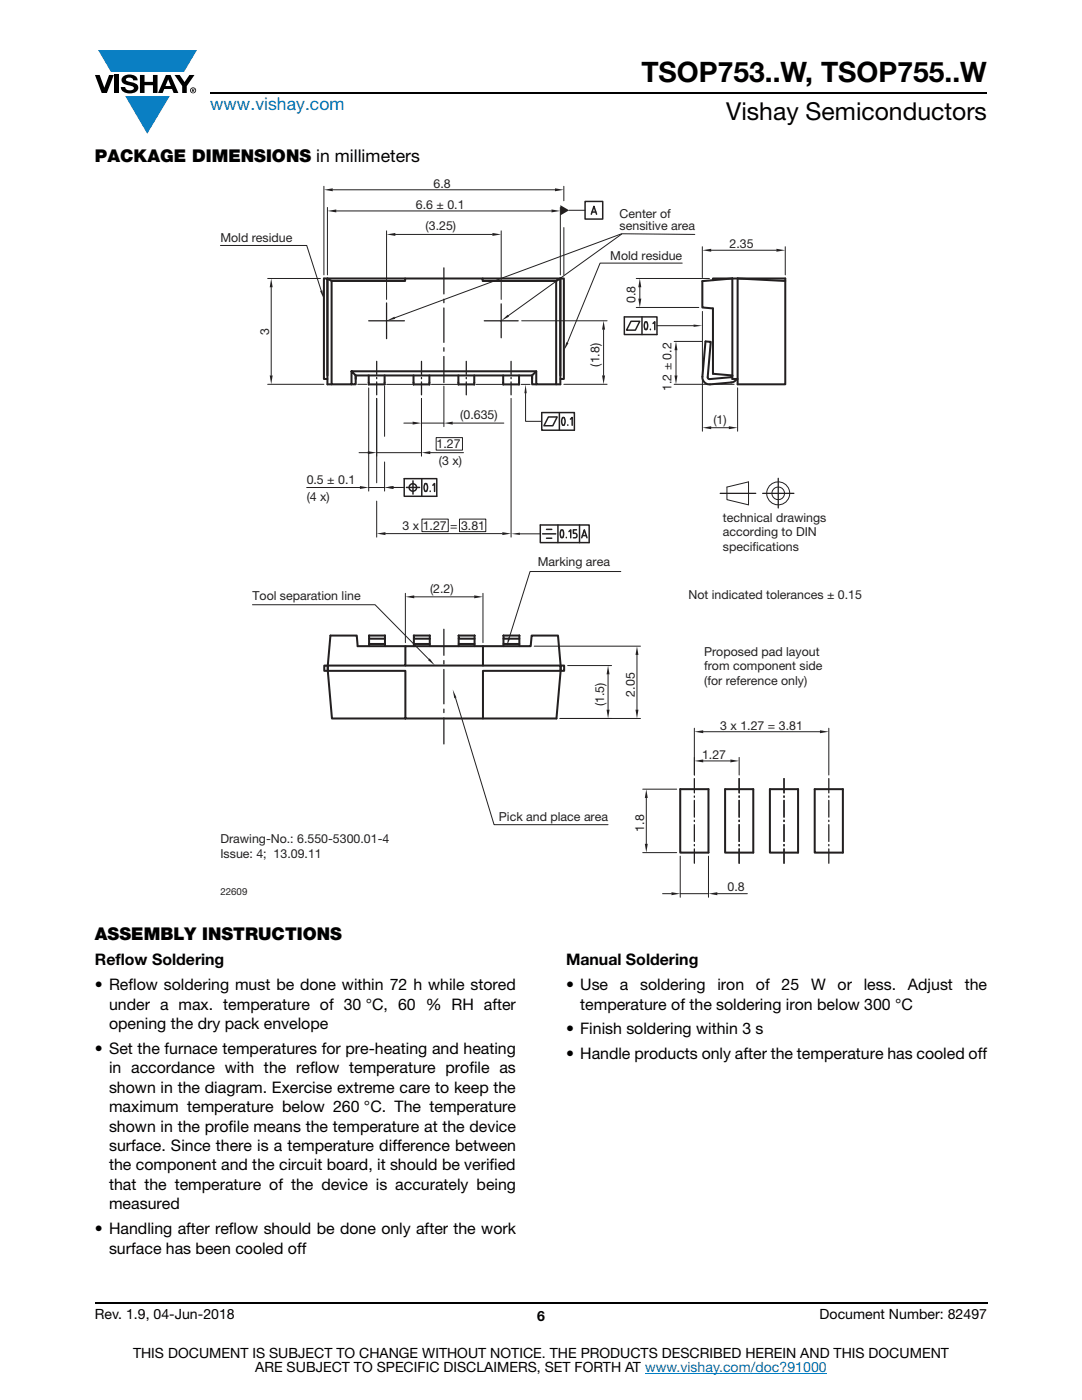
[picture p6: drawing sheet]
<svg xmlns="http://www.w3.org/2000/svg" width="216mm" height="279mm" viewBox="0 0 216 279" stroke-linecap="round" stroke-linejoin="round" font-family="sans-serif">
<g fill="#0a7fc3">
<path d="M19.6 10h19.7l-2.6 4.3h-1.1h-13.5z"/>
<path d="M25 19.2h8.9l-4.5 7.5z"/>
</g>
<g fill="#000">
<path d="M18.9 15h1l.9 2.5 1-2.5h.9l-1.4 3.6h-1zM22.9 15h.9v3.6h-.9zM24.6 15.3a2.1 2.1 0 0 1 2.8 .3l.1 .4h-.9a.79 .79 0 0 0-.7-.5 .79 .79 0 0 0-.8 .4l.3 .3 1 .2a1.08 1.08 0 0 1 1.2 1 1.08 1.08 0 0 1-1.1 1.2 1.73 1.73 0 0 1-2.4-1.2h.9a.96 .96 0 0 0 .8 .6 .96 .96 0 0 0 .9-.4 1.31 1.31 0 0 0-1.2-.6 1.03 1.03 0 0 1-1.1-.6 1.03 1.03 0 0 1 .2-1.1zM27.9 15h.9v1.3h1.7v-1.3h.9v3.6h-.9v-1.6h-1.7v1.6h-.9zM34.8 15h1.1l.9 1.4 1-1.4h1l-1.5 2.2v1.4h-.9v-1.4z"/>
<path d="M33.6 15.9l.5 1.3h-1.1zM33.1 15l-1.6 3.6h1l.3-.8h1.5l.3 .8h1l-1.6-3.6z"/>
<path d="M38.4 17.8h.2v.2h-.2zM38.3 17.7v.7h.1v-.3l.4 .3-.2-.3 .2-.2-.1-.2z"/>
<path d="M38.1 18a.46 .46 0 0 1 .9 0 .46 .46 0 0 1-.9 0zM37.9 18a.6 .6 0 0 0 1.2 0 .6 .6 0 0 0-1.2 0z"/>
</g>
<path d="M42 18.6h155M18.9 260h178.1" fill="none" stroke="#000" stroke-width=".36"/>
<path d="M128.7 274h36.3" fill="none" stroke="#007ec4" stroke-width=".2"/>
<path d="M43.9 35.4h128.1v143.8h-128.1z" fill="#fff"/>
<path d="M65.3 41.4v13.5M67.1 42.1h42.9M111.8 41.4v13.5" fill="none" stroke="#231f20" stroke-width=".2"/>
<g fill="#231f20">
<path d="M65.3 42.1l1.8-.3v.6z"/>
<path d="M110 41.8l1.8 .3-1.8 .3z"/>
</g>
<path d="M75.2 79.5v11.5M84.1 79.5v11.5M71.6 90.3h1.8M75.2 90.3h8.9M85.9 90.3h6.6" fill="none" stroke="#231f20" stroke-width=".2"/>
<g fill="#231f20">
<path d="M73.4 90l1.8 .3-1.8 .3z"/>
<path d="M84.1 90.3l1.8-.3v.6z"/>
</g>
<path d="M75.2 79.5v16.9M102 79.5v27.7M87 87.3h5.3v2.5h-5.3zM76.9 106.5h23.3" fill="none" stroke="#231f20" stroke-width=".2"/>
<g fill="#231f20">
<path d="M75.2 106.5l1.7-.3v.6z"/>
<path d="M100.2 106.2l1.8 .3-1.8 .3z"/>
</g>
<path d="M140.2 75.9v10.2M147.2 77.4v8.7M141.9 85.4h3.5M75.2 100v7.2" fill="none" stroke="#231f20" stroke-width=".2"/>
<g fill="#231f20">
<path d="M145.4 85.1l1.8 .3-1.8 .3z"/>
<path d="M140.2 85.4l1.7-.3v.6z"/>
</g>
<path d="M134.5 68.1h5.6M134.5 76.7h12M134.9 69.9v5" fill="none" stroke="#231f20" stroke-width=".2"/>
<g fill="#231f20">
<path d="M134.6 74.9h.6l-.3 1.8z"/>
<path d="M134.9 68.1l.3 1.8h-.6z"/>
</g>
<path d="M80.9 118.4v9.9M82.7 119.1h11.9M96.4 118.4v9.9" fill="none" stroke="#231f20" stroke-width=".2"/>
<g fill="#231f20">
<path d="M80.9 119.1l1.8-.3v.6z"/>
<path d="M94.6 118.8l1.8 .3-1.8 .3z"/>
</g>
<path d="M106.6 129h21.2M127.1 130.7v10.9M111.7 143.4h16.1" fill="none" stroke="#231f20" stroke-width=".2"/>
<g fill="#231f20">
<path d="M126.8 141.6h.6l-.3 1.8z"/>
<path d="M127.1 129l.3 1.7h-.6z"/>
</g>
<path d="M64.6 37.2v17.7M66.4 37.9h44.3M112.5 45.4v9.5" fill="none" stroke="#231f20" stroke-width=".2"/>
<g fill="#231f20">
<path d="M64.6 37.9l1.8-.3v.6z"/>
<path d="M110.7 37.6l1.8 .3-1.8 .3z"/>
</g>
<path d="M112.5 37.2v2.9M140.1 49.2v6.2M141.9 49.9h13M156.7 49.2v5.7" fill="none" stroke="#231f20" stroke-width=".2"/>
<g fill="#231f20">
<path d="M140.1 49.9l1.8-.3v.6z"/>
<path d="M154.9 49.6l1.8 .3-1.8 .3z"/>
</g>
<g fill="none" stroke="#231f20" stroke-width=".25">
<path d="M88.6 53.5v5.2M88.6 59.7v.7M75.2 72.1v2.6M75.2 75.3v.3M75.2 76.2v2.6M84.1 72.1v2.6M84.1 75.3v.3M84.1 76.2v2.6M88.6 61.5v6.8M88.6 69.4v.7M88.6 71.1v5.2M93 72.1v2.6"/>
<path d="M93 75.3v.3M93 76.2v2.6M102 72.1v2.6M102 75.3v.3M102 76.2v2.6M88.6 125.6v5.2M88.6 131.8v.7M88.6 133.6v6.9M88.6 141.5v.7M88.6 143.3v5.2"/>
</g>
<path d="M73.6 77.4v20.6M76.7 77.1v10M140.2 62.2v13M61.2 97.3h10.6M73.6 97.3h3.1M78.5 97.3h1.8" fill="none" stroke="#231f20" stroke-width=".2"/>
<g fill="#231f20">
<path d="M76.7 97.3l1.8-.3v.6z"/>
<path d="M71.8 97l1.8 .3-1.8 .3z"/>
</g>
<path d="M76.7 92.2v5.8M103.7 106.5h4.1" fill="none" stroke="#231f20" stroke-width=".2"/>
<path d="M102 106.5l1.7-.2v.5z" fill="#231f20"/>
<path d="M107.8 104.8h9.8v3.5h-9.8zM108.3 106.5h2.6M109 105.6h1.1M109 107.4h1.1M111.3 104.8v3.5M112 105.8l.1-.1a1.09 1.09 0 0 1 0 1.6l-.1-.1-.2-.5zM113 107.2v.1M113.5 106.1l.4-.4v1.6M115 105.7h-.6v.7h.4a.46 .46 0 0 1 .3 .5 .46 .46 0 0 1-.3 .4h-.4M115.6 104.8v3.5M116.1 107.3l.5-1.6 .5 1.6M116.2 106.9h.8" fill="none" stroke="#231f20" stroke-width=".3"/>
<path d="M131.1 65h7.3" fill="none" stroke="#231f20" stroke-width=".2"/>
<path d="M138.4 64.8l1.8 .2-1.8 .2z" fill="#231f20"/>
<path d="M124.6 63.2h6.5v3.6h-6.5zM125.9 64.1h1.8l-.9 1.8h-1.8zM128.1 63.2v3.6M128.7 64.3l.1-.1a.92 .92 0 0 1 .2 1.6 .93 .93 0 0 1-.3-1.5zM129.8 65.7v.1M130.3 64.6l.4-.4v1.6" fill="none" stroke="#231f20" stroke-width=".3"/>
<path d="M71.4 76.7h1.8M77.2 76.7h5.1M86.1 76.7h5.1M95 76.7h5.2M104 76.7h1.8M104.9 78.5v5.6h3.2" fill="none" stroke="#231f20" stroke-width=".2"/>
<path d="M104.9 76.7l.2 1.8h-.5z" fill="#231f20"/>
<path d="M108.1 82.3h6.5v3.6h-6.5zM109.4 83.2h1.8l-.9 1.8h-1.8zM111.6 82.3v3.6M112.2 83.4l.1-.1a.93 .93 0 0 1 .2 1.6 .92 .92 0 0 1-.3-1.5zM113.3 84.8v.1M113.8 83.7l.4-.4v1.6" fill="none" stroke="#231f20" stroke-width=".3"/>
<path d="M113.6 42h3.1" fill="none" stroke="#231f20" stroke-width=".2"/>
<path d="M111.8 40.9l1.8 1.1-1.8 1z" fill="#231f20"/>
<path d="M116.7 40.2h3.6v3.5h-3.6zM118 42.8l.5-1.6 .5 1.6M118.1 42.3h.8" fill="none" stroke="#231f20" stroke-width=".3"/>
<path d="M127 55.6h14.6M127.7 57.3v2.3M127 61.4h12.4" fill="none" stroke="#231f20" stroke-width=".2"/>
<g fill="#231f20">
<path d="M127.4 59.6h.6l-.3 1.8z"/>
<path d="M127.7 55.6l.3 1.7h-.6z"/>
</g>
<path d="M53.4 55.6h10.5M54.1 57.3v17.6M53.4 76.7h11.2" fill="none" stroke="#231f20" stroke-width=".2"/>
<g fill="#231f20">
<path d="M53.8 74.9h.6l-.3 1.8z"/>
<path d="M54.1 55.6l.3 1.7h-.6z"/>
</g>
<path d="M90.9 139.3l7.7 25.3h22.7" fill="none" stroke="#231f20" stroke-width=".2"/>
<path d="M90.3 137.6l.8 1.6-.5 .2z" fill="#231f20"/>
<path d="M135.7 157.5h5.7v12.7h-5.7z" fill="none" stroke="#231f20" stroke-width=".4"/>
<path d="M132.2 178.4h1.8M135.7 170.9v8.2M135.7 178.4h5.7M141.4 170.9v8.2M143.1 178.4h6" fill="none" stroke="#231f20" stroke-width=".2"/>
<g fill="#231f20">
<path d="M134 178.1l1.7 .3-1.7 .3z"/>
<path d="M141.4 178.4l1.7-.3v.6z"/>
</g>
<path d="M128.2 157.5h6.8M129 159.2v9.2M128.2 170.2h6.8" fill="none" stroke="#231f20" stroke-width=".2"/>
<g fill="#231f20">
<path d="M128.7 168.4h.6l-.3 1.8z"/>
<path d="M129 157.5l.3 1.8h-.6z"/>
</g>
<g fill="none" stroke="#231f20" stroke-width=".25">
<path d="M138.5 155.4v2.8M138.5 158.9v.2M138.5 159.7v3.4M147.5 155.4v2.8M147.5 158.9v.2M147.5 159.7v3.4M156.4 155.4v2.8M156.4 158.9v.2M156.4 159.7v3.4M165.4 155.4v2.8M165.4 158.9v.2M165.4 159.7v3.4"/>
<path d="M138.5 163.7v.3M138.5 164.6v3.3M138.5 168.5v.3M138.5 169.4v2.9M147.5 163.7v.3M147.5 164.6v3.3M147.5 168.5v.3M147.5 169.4v2.9M156.4 163.7v.3M156.4 164.6v3.3M156.4 168.5v.3M156.4 169.4v2.9"/>
<path d="M165.4 163.7v.3M165.4 164.6v3.3M165.4 168.5v.3M165.4 169.4v2.9"/>
</g>
<path d="M138.5 151.2v3.5M140.3 151.9h5.4M147.5 151.2v3.5" fill="none" stroke="#231f20" stroke-width=".2"/>
<g fill="#231f20">
<path d="M138.5 151.9l1.8-.3v.6z"/>
<path d="M145.7 151.6l1.8 .3-1.8 .3z"/>
</g>
<path d="M138.5 145.3v9.4M140.3 146h23.3M165.4 145.3v9.4" fill="none" stroke="#231f20" stroke-width=".2"/>
<g fill="#231f20">
<path d="M138.5 146l1.8-.3v.6z"/>
<path d="M163.6 145.7l1.8 .3-1.8 .3z"/>
</g>
<path d="M123.9 114.1h-18.1l-4.2 13.2" fill="none" stroke="#231f20" stroke-width=".2"/>
<path d="M101.4 127.2l.4 .1-.7 1.7z" fill="#231f20"/>
<path d="M50.4 120.7h24.4l10.8 10.9" fill="none" stroke="#231f20" stroke-width=".2"/>
<path d="M85.4 131.7l.3-.3 1.1 1.4z" fill="#231f20"/>
<path d="M84.1 79.5v5.6M88.6 77v8.1M80.6 84.4h1.7M84.1 84.4h4.5M90.3 84.4h10.2" fill="none" stroke="#231f20" stroke-width=".2"/>
<g fill="#231f20">
<path d="M82.3 84.1l1.8 .3-1.8 .3z"/>
<path d="M88.6 84.4l1.7-.3v.6z"/>
</g>
<path d="M144.7 157.5h5.6v12.7h-5.6zM153.6 157.5h5.6v12.7h-5.6zM162.6 157.5h5.6v12.7h-5.6z" fill="none" stroke="#231f20" stroke-width=".4"/>
<g fill="none" stroke="#231f20" stroke-width=".25">
<path d="M147.5 155.4v2.8M147.5 158.9v.2M147.5 159.7v3.4M156.4 155.4v2.8M156.4 158.9v.2M156.4 159.7v3.4M147.5 163.7v.3M147.5 164.6v3.3M147.5 168.5v.3M147.5 169.4v2.9M156.4 163.7v.3M156.4 164.6v3.3"/>
<path d="M156.4 168.5v.3M156.4 169.4v2.9"/>
</g>
<path d="M113.3 132.8h8.7M121.3 134.6v7M111.7 143.4h10.3" fill="none" stroke="#231f20" stroke-width=".2"/>
<g fill="#231f20">
<path d="M121 141.6h.6l-.3 1.8z"/>
<path d="M121.3 132.8l.3 1.8h-.6z"/>
</g>
<path d="M73.6 64h3.5v3.6M77.1 60.5v3.5h3.6M96.6 64h3.4v3.4M100 60.6v3.4h3.4" fill="none" stroke="#231f20" stroke-width=".25"/>
<path d="M77.1 46.1v13.7M78.9 46.8h19.4M100 46.1v13.7" fill="none" stroke="#231f20" stroke-width=".2"/>
<g fill="#231f20">
<path d="M77.1 46.8l1.8-.3v.6z"/>
<path d="M98.3 46.5l1.7 .3-1.7 .3z"/>
</g>
<path d="M104.1 64h17M112.5 76.7h8.6M120.4 65.8v9.1" fill="none" stroke="#231f20" stroke-width=".2"/>
<g fill="#231f20">
<path d="M120.1 74.9h.6l-.3 1.8z"/>
<path d="M120.4 64l.3 1.8h-.6z"/>
</g>
<path d="M138.6 46.8l-14.5-.1-22.7 16.3" fill="none" stroke="#231f20" stroke-width=".2"/>
<path d="M100 64l1.3-1.2 .3 .4z" fill="#231f20"/>
<path d="M124 46.7l-45.2 16.7" fill="none" stroke="#231f20" stroke-width=".2"/>
<path d="M77.1 64l1.6-.8 .2 .4z" fill="#231f20"/>
<path d="M136.1 52.5h-16.4l-6.5 15.9" fill="none" stroke="#231f20" stroke-width=".2"/>
<path d="M113 68.3l.4 .2-.9 1.5z" fill="#231f20"/>
<path d="M78.5 97.3h2.2" fill="none" stroke="#231f20" stroke-width=".2"/>
<path d="M76.7 97.3l1.8-.3v.5z" fill="#231f20"/>
<g fill="none" stroke="#231f20" stroke-width=".3">
<path d="M80.7 95.5h6.5v3.5h-6.5zM81.1 97.3h2.6M82.4 96v2.6M84.2 95.5v3.5M84.8 96.6l.2-.1a1.06 1.06 0 0 1 0 1.6l-.2-.1-.2-.6zM85.8 98v.1M86.4 96.8l.3-.3v1.6"/>
<circle cx="82.4" cy="97.3" r=".75"/>
</g>
<path d="M44 49h17.2l2.9 9M84.2 103.6h5.2v2.5h-5.2zM91.7 103.6h5.2v2.5h-5.2z" fill="none" stroke="#231f20" stroke-width=".2"/>
<g fill="none" stroke="#231f20" stroke-width=".4">
<path d="M65.3 55.6h15.5M66.2 56.1l-.9-.5v21.1h.9M96.3 55.6h15.5l-.8 .5M146.1 55.6v20h1.1v-20l9.5 .5M146.1 55.6h10.6v21.1h-9.5v-1.1M146.1 55.6l-6 .5v5.3l2.2 .2v13l3.8 .3v.2l-.3 .2-4.2 .4-.3-.1-.1-.3 .6-7.1-1-.1-.6 7.1a1.41 1.41 0 0 0 1.5 1.5l4.5-.4 .4-.3 .4-.4M146.1 55.6h-3.8v.3M65.3 74.9v-19.3h-.7v20h.7M70.1 74.1l.9 .8v1.8h-4.8v-20.6h14.6v-.5h15.5v.5h14.7v20.6h-4v-2.6h-36.9v2.6M73.6 74.9v1.8h3.2M76.7 74.9v1.8M82.5 74.9v1.8h3.2v-1.8"/>
<path d="M94.6 74.9v1.8h-3.1v-1.8M100.4 74.9v1.8h3.2M103.6 74.9v1.8M106.2 75.6v-.7h-35.2v.7M107 74.1l-.8 .8v1.8h.8M111.8 75.6h.7v-20h-.7v21.1h-.8M64.7 132.8h.7v1.1h-.7zM65.4 133.9v-1.1h15.5v-3.8h15.5v3.8h15.5v1.1h-15.5v9.5M73.6 126.8v.1M73.6 126.9v.6h3.2M73.6 127.5v1h3.2M73.6 128.5v.5"/>
<path d="M73.6 126.8h3.2v2.2M80.9 129h-9.5l-.2-2.2h-5.3l-.5 6M82.6 126.8v.1M82.6 127.5v1M82.6 126.9l3.2-.1v.7h-3.2zM85.8 127.5v1h-3.2v.5M85.8 128.5v.5M91.5 126.8v.1M91.5 127.5v1.5M91.5 128.5h3.2M91.5 126.9v.6h3.2M91.5 126.8h3.2v2.2"/>
<path d="M96.4 129h9.5l.2-2.2h5.2l.6 6M100.5 126.8v.1M100.5 127.5v1h3.1M100.5 128.5v.5M100.5 126.8h3.1v2.2M100.5 126.9v.6h3.1M111.9 133.9l-.9 9.5h-44.8l-.8-9.5h15.5v9.5M111.9 132.8h.7v1.1h-.7z"/>
</g>
<path d="M63.9 58.1l.4-.2 .3 1.8z" fill="#231f20"/>
<path d="M80.9 132.8h15.5" fill="none" stroke="#231f20" stroke-width=".4"/>
<path d="M143.7 98.5h7.1M152.2 98.5h6.2M155.3 95.5v5.9" fill="none" stroke="#231f20" stroke-width=".25"/>
<g fill="none" stroke="#231f20" stroke-width=".2">
<path d="M145.1 97.2l4.3-1v4.6l-4.3-1.1z"/>
<circle cx="155.3" cy="98.5" r="1.26"/>
<circle cx="155.3" cy="98.5" r="2.3"/>
</g>
<text font-size="5.6" x="128" y="16.4">TSOP753..W, TSOP755..W</text>
<text font-size="4.9" x="144.9" y="24">Vishay Semiconductors</text>
<text font-size="3.5" fill="#007ec4" x="42" y="21.9">www.vishay.com</text>
<g font-size="3.5">
<text x="18.9" y="32.3">PACKAGE DIMENSIONS in millimeters</text>
<text x="18.9" y="187.6">ASSEMBLY INSTRUCTIONS</text>
</g>
<g font-size="3.2">
<text x="18.9" y="192.7">Reflow Soldering</text>
<text x="18.9" y="197.6">• Reflow soldering must be done within 72 h while stored</text>
<text x="112.9" y="192.7">Manual Soldering</text>
<text x="112.9" y="197.6">• Use</text>
<text x="123.7" y="197.6">a</text>
<text x="127.8" y="197.6">soldering</text>
<text x="143.2" y="197.6">iron</text>
<text x="150.8" y="197.6">of</text>
<text x="156" y="197.6">25</text>
<text x="161.8" y="197.6">W</text>
<text x="167.1" y="197.6">or</text>
<text x="172.4" y="197.6">less.</text>
<text x="181.2" y="197.6">Adjust</text>
<text x="192.5" y="197.6">the</text>
<text x="21.8" y="201.5">under a max. temperature of 30 °C, 60 % RH after</text>
<text x="115.8" y="201.5">temperature of the soldering iron below 300 °C</text>
<text x="21.8" y="205.4">opening the dry pack envelope</text>
<text x="112.9" y="206.4">• Finish soldering within 3 s</text>
<text x="18.9" y="210.3">• Set the furnace temperatures for pre-heating and heating</text>
<text x="21.8" y="214.2">in accordance with the reflow temperature profile as</text>
<text x="112.9" y="211.4">• Handle products only after the temperature has cooled off</text>
<text x="21.8" y="218.1">shown in the diagram. Exercise extreme care to keep the</text>
<text x="21.8" y="222">maximum temperature below 260 °C. The temperature</text>
<text x="21.8" y="225.8">shown in the profile means the temperature at the device</text>
<text x="21.8" y="229.7">surface. Since there is a temperature difference between</text>
<text x="21.8" y="233.6">the component and the circuit board, it should be verified</text>
<text x="21.8" y="237.5">that the temperature of the device is accurately being</text>
<text x="21.8" y="241.4">measured</text>
<text x="18.9" y="246.3">• Handling after reflow should be done only after the work</text>
<text x="21.8" y="250.2">surface has been cooled off</text>
</g>
<g font-size="2.8">
<text x="18.9" y="263.3">Rev. 1.9, 04-Jun-2018</text>
<text x="107.2" y="263.6">6</text>
<text x="163.6" y="263.3">Document Number: 82497</text>
<text x="26.5" y="271">THIS DOCUMENT IS SUBJECT TO CHANGE WITHOUT NOTICE. THE PRODUCTS DESCRIBED HEREIN AND THIS DOCUMENT</text>
<text x="50.9" y="273.8">ARE SUBJECT TO SPECIFIC DISCLAIMERS, SET FORTH AT www.vishay.com/doc?91000</text>
</g>
<g font-size="2.5" fill="#231f20">
<text x="83" y="41.7">6.6 ± 0.1</text>
<text x="86.5" y="37.4">6.8</text>
<text x="84.9" y="46">(3.25)</text>
<text x="123.6" y="43.5">Center of</text>
<text x="123.6" y="45.9">sensitive area</text>
<text x="44" y="48.4">Mold residue</text>
<text x="121.8" y="51.9">Mold residue</text>
<text x="145.6" y="49.5">2.35</text>
<text x="126.8" y="60.5" transform="rotate(-90 126.8 60.5)">0.8</text>
<text x="53.7" y="66.9" transform="rotate(-90 53.7 66.9)">3</text>
<text x="119.6" y="73.2" transform="rotate(-90 119.6 73.2)">(1.8)</text>
<text x="91.8" y="83.6">(0.635)</text>
<text x="134" y="78" transform="rotate(-90 134 78)">1.2 ± 0.2</text>
<text x="87.1" y="89.5">1.27</text>
<text x="142.3" y="84.6">(1)</text>
<text x="87.6" y="92.8">(3 x)</text>
<text x="61.2" y="99.9">(4 x)</text>
<text x="61.2" y="96.6">0.5 ± 0.1</text>
<text x="80.3" y="105.7">3 x 1.27 = 3.81</text>
<text x="144.2" y="104.1">technical drawings</text>
<text x="144.2" y="107.1">according to DIN</text>
<text x="107.3" y="113">Marking area</text>
<text x="144.2" y="110">specif</text>
<text x="150.1" y="110">ications</text>
<text x="50.4" y="119.7">Tool separation line</text>
<text x="85.8" y="118.3">(2.2)</text>
<text x="137.4" y="119.5">Not indicated tolerances ± 0.15</text>
<text x="140.5" y="130.8">Proposed pad layout</text>
<text x="140.5" y="133.8">from component side</text>
<text x="140.5" y="136.8">(for reference only)</text>
<text x="120.5" y="140.9" transform="rotate(-90 120.5 140.9)">(1.5)</text>
<text x="126.7" y="139" transform="rotate(-90 126.7 139)">2.05</text>
<text x="143.7" y="145.6">3 x 1.27 = 3.81</text>
<text x="140.1" y="151.4">1.27</text>
<text x="99.6" y="163.8">Pick and place area</text>
<text x="128.5" y="166" transform="rotate(-90 128.5 166)">1.8</text>
<text x="44" y="168.2">Drawing-No.: 6.550-5300.01-4</text>
<text x="44" y="171.2">Issue: 4; 13.09.11</text>
<text x="145.2" y="177.9">0.8</text>
</g>
<text font-size="1.9" fill="#231f20" x="44" y="178.7">22609</text>
</svg>
